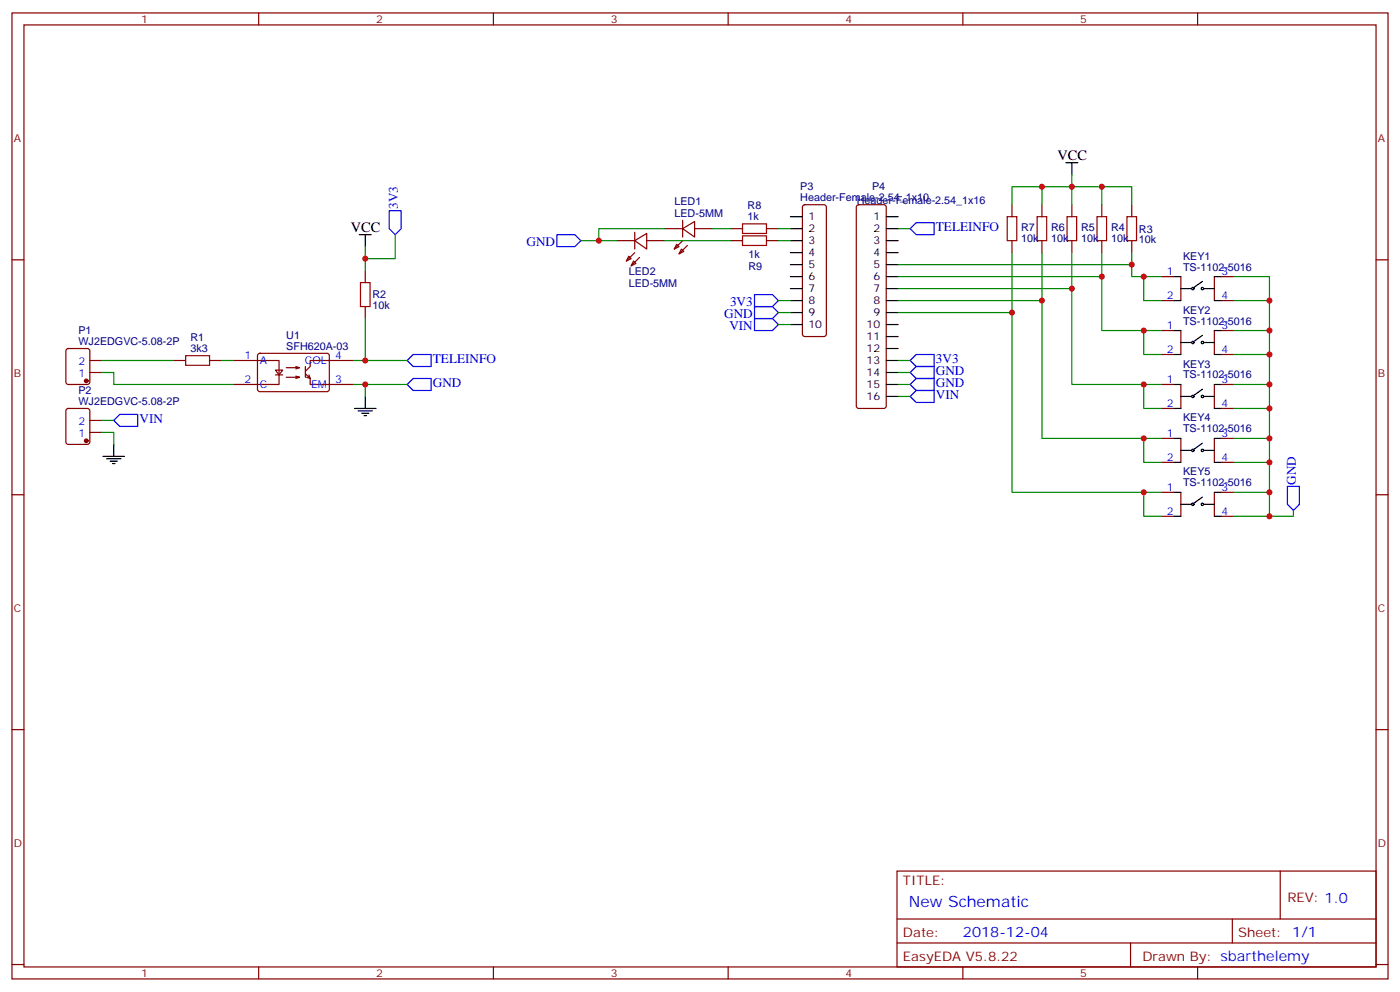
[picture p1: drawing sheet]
<svg xmlns="http://www.w3.org/2000/svg" width="412mm" height="292mm" viewBox="0 0 412 292" stroke-linecap="round" stroke-linejoin="round" font-family="sans-serif">
<g fill="none" stroke="#870000" stroke-width=".35">
<path d="M3.5 3.8h405.4v284.3h-405.4zM7.1 7.3h398.2v277.3h-398.2zM76.2 3.8v3.5M145.3 3.8v3.5M214.5 3.8v3.5M283.6 3.8v3.5M352.8 3.8v3.5M3.5 76.5h3.6M107.6 79.7v3.5M181.7 70.8h5.3M185.2 75.4l.7 .7-1.4 .7zM186.6 76.8l.7 .7-1.4 .7z"/>
<path d="M187 70.8l3.5-2.1v4.6zM187 74.4l-2.5 2.4M187 68.4v4.9M188.4 75.8l-2.5 2.4M190.5 70.8h5.3M195.8 67.3h5.3M199.3 71.9l.7 .7-1.4 .7zM200.7 73.3l.7 .7-1.4 .7zM201.1 67.3l3.5-2.1v4.6zM201.1 70.8l-2.5 2.5M201.1 64.8v5M202.5 72.2l-2.5 2.5"/>
<path d="M204.6 67.3h5.3M215.2 67.3h3.5M215.2 70.8h3.5M225.8 67.3h3.5M225.8 70.8h3.5M236.6 60.5l.5-.2h5.6l.5 .2 .2 .5v37.4l-.2 .5-.5 .2h-5.6l-.5-.3-.2-.4v-37.4zM252.5 60.5l.4-.2h7.4l.5 .2 .3 .5v58.5l-.3 .5-.5 .2h-7.4l-.5-.2-.2-.5v-58.5zM298.1 60.3v3.5M298.1 70.8v3.6M306.9 60.3v3.5M306.9 70.8v3.6M315.7 60.3v3.5"/>
<path d="M315.7 70.8v3.6M324.6 60.3v3.5M324.6 70.8v3.6M333.4 60.3v3.5M333.4 70.8v3.6M405.3 76.5h3.6M107.6 90.2v3.6M342.2 88.5h3.5M342.2 81.4h3.5M342.2 97.3h3.5M347.8 81.4v7.1M347.8 97.3v7.1"/>
<path d="M357.7 81.4v7.1M357.7 97.3v7.1M359.8 88.5h3.6M359.8 81.4h3.6M359.8 97.3h3.6M19.6 102.8l.5-.2h5.7l.6 .4 .1 9.5-.5 .6-5.9 .1-.6-.5-.1-9.4zM26.5 106.1h3.5M26.5 109.6h3.5M51.2 106.1h3.5M61.7 106.1h3.6M68.8 106.1h13.4v7.1h-13.4M76.1 104.2l.5-.2 20 .1 .4 .6-.1 10.2-.6 .4-20-.1-.5-.6v-9.9z"/>
<path d="M81.1 108.9h2.2l-1.1 1.4zM81.1 110.3h2.2M87.1 107.9l1.1 .3h-3.9M87.1 110.7l1.1 .4h-3.9M88.2 108.2l-1.1 .4M88.2 111.1l-1.1 .3M90 110l1.4 1.4-.4-1.1M90 107.9v3.2M90.3 111.1l1.1 .3v1.8h12.7M104.1 106.1h-12.7v1.8l-1.4 1.4M342.2 113.2h3.5M342.2 104.4h3.5"/>
<path d="M347.8 113.2v7M357.7 113.2v7M359.8 113.2h3.6M359.8 104.4h3.6M19.6 120.4l.5-.2h5.7l.6 .5 .1 9.4-.5 .7h-5.9l-.6-.5-.1-9.4zM26.5 127.3h3.5M26.5 123.8h3.5M342.2 120.2h3.5M342.2 136.1h3.5M342.2 129h3.5M347.8 129v7.1M357.7 129v7.1"/>
<path d="M359.8 120.2h3.6M359.8 136.1h3.6M359.8 129h3.6M3.5 145.6h3.6M342.2 152h3.5M342.2 144.9h3.5M347.8 144.9v7.1M357.7 144.9v7.1M359.8 152h3.6M359.8 144.9h3.6M405.3 145.6h3.6M3.5 214.8h3.6"/>
<path d="M405.3 214.8h3.6M264.2 256.4h141.1v28.2h-141.1zM377.1 256.4v14.1M264.2 270.5h141.1M264.2 277.6h141.1M333 277.6v7M363 270.5v7.1M3.5 283.9h3.6M76.2 284.6v3.5M145.3 284.6v3.5M214.5 284.6v3.5M283.6 284.6v3.5"/>
<path d="M352.8 284.6v3.5M405.3 283.9h3.6"/>
</g>
<path d="M218.7 65.9h7.1v2.8h-7.1zM218.7 69.4h7.1v2.8h-7.1zM296.7 63.8h2.8v7h-2.8zM305.5 63.8h2.8v7h-2.8zM314.3 63.8h2.8v7h-2.8zM323.1 63.8h2.9v7h-2.9zM332 63.8h2.8v7h-2.8zM106.2 83.2h2.8v7h-2.8zM54.7 104.7h7v2.8h-7z" fill="none" stroke="#a10000" stroke-width=".35"/>
<g fill="#870000" stroke="#870000" stroke-width=".35">
<circle cx="25.4" cy="112.1" r=".53"/>
<circle cx="25.4" cy="129.8" r=".53"/>
</g>
<g fill="none" stroke="#000" stroke-width=".35">
<path d="M314 47.9h3.5M315.7 47.9v3.5M105.8 69.1h3.6M107.6 69.1v3.5M232.8 63.8h3.6M232.8 67.3h3.6M232.8 70.8h3.6M232.8 74.4h3.6M232.8 77.9h3.6M261.1 63.8h3.5M261.1 67.3h3.5M261.1 70.8h3.5"/>
<path d="M261.1 74.4h3.5M261.1 77.9h3.5M232.8 81.4h3.6M232.8 88.5h3.6M232.8 84.9h3.6M232.8 92h3.6M232.8 95.5h3.6M261.1 81.4h3.5M261.1 88.5h3.5M261.1 84.9h3.5M261.1 92h3.5M261.1 95.5h3.5"/>
<path d="M261.1 99.1h3.5M345.7 81.4h2.1M345.7 88.5h2.1M345.7 97.3h2.1M347.8 84.9h3.2M354.2 82.8l-2.5 1.8M354.2 98.7l-2.5 1.8M354.5 84.9h3.2M357.7 81.4h2.1M357.7 88.5h2.1M357.7 97.3h2.1M107.6 116.7v3.5"/>
<path d="M261.1 113.2h3.5M261.1 116.7h3.5M261.1 102.6h3.5M261.1 106.1h3.5M261.1 109.6h3.5M345.7 104.4h2.1M345.7 113.2h2.1M347.8 100.8h3.2M347.8 116.7h3.2M354.2 114.6l-2.5 1.7M354.5 100.8h3.2M354.5 116.7h3.2"/>
<path d="M357.7 104.4h2.1M357.7 113.2h2.1M30.3 134.3h6.4M31.4 135h4.2M32.5 135.7h2.1M33.2 136.5h.7M33.5 130.8v3.5M104.4 120.2h6.4M105.5 120.9h4.2M106.5 121.6h2.2M107.2 122.3h.7M345.7 120.2h2.1"/>
<path d="M345.7 129h2.1M345.7 136.1h2.1M347.8 132.6h3.2M354.2 130.5l-2.5 1.7M354.5 132.6h3.2M357.7 120.2h2.1M357.7 129h2.1M357.7 136.1h2.1M345.7 144.9h2.1M345.7 152h2.1M347.8 148.4h3.2M354.2 146.3l-2.5 1.8"/>
<path d="M354.5 148.4h3.2M357.7 144.9h2.1M357.7 152h2.1"/>
<circle cx="351.4" cy="84.9" r=".35"/>
<circle cx="354.2" cy="84.9" r=".35"/>
<circle cx="351.4" cy="100.8" r=".35"/>
<circle cx="351.4" cy="116.7" r=".35"/>
<circle cx="354.2" cy="100.8" r=".35"/>
<circle cx="354.2" cy="116.7" r=".35"/>
<circle cx="351.4" cy="132.6" r=".35"/>
<circle cx="354.2" cy="132.6" r=".35"/>
<circle cx="351.4" cy="148.4" r=".35"/>
<circle cx="354.2" cy="148.4" r=".35"/>
</g>
<g fill="none" stroke="#00f" stroke-width=".35">
<path d="M114.7 62h3.5v5.3l-1.8 1.8-1.7-1.8zM164 69.1h5.3l1.8 1.7-1.8 1.8h-5.3zM268.1 67.3l1.8-1.8h5.3v3.6h-5.3zM222.2 90.2h5.3l1.8 1.8-1.8 1.8h-5.3zM222.2 86.7h5.3l1.8 1.8-1.8 1.7h-5.3zM222.2 93.8h5.3l1.8 1.7-1.8 1.8h-5.3zM119.9 106.1l1.8-1.7h5.3v3.5h-5.3zM119.9 113.2l1.8-1.8h5.3v3.5h-5.3zM268.1 113.2l1.8-1.8h5.3v3.5h-5.3zM268.1 116.7l1.8-1.8h5.3v3.6h-5.3zM268.1 109.6l1.8-1.7h5.3v3.5h-5.3zM268.1 106.1l1.8-1.7h5.3v3.5h-5.3z"/>
<path d="M33.5 123.8l1.8-1.8h5.3v3.5h-5.3zM379.2 143.2h3.6v5.2l-1.8 1.8-1.8-1.8z"/>
</g>
<g fill="none" stroke="#008700" stroke-width=".35">
<path d="M306.9 55v5.3M315.7 51.4v8.9M324.6 55v5.3M107.6 72.6v7.1M116.4 69.1v7h-8.8M176.4 70.8h5.3M195.8 67.3h-19.4v3.5h-5.3M195.8 70.8h19.4M209.9 67.3h5.3M229.3 70.8h3.5M229.3 67.3h3.5M264.6 67.3h3.5"/>
<path d="M264.6 77.9h68.8M298.1 60.3v-5.3h35.3v5.3M298.1 74.4v70.5h38.8M306.9 74.4v54.6h30M315.7 74.4v38.8h21.2M324.6 74.4v22.9h12.3M333.4 74.4v7h3.5M107.6 93.8v12.3h-3.5M229.3 88.5h3.5M229.3 92h3.5M229.3 95.5h3.5M264.6 88.5h42.3"/>
<path d="M264.6 92h33.5M264.6 81.4h60M264.6 84.9h51.1M342.2 97.3h-5.3v7.1h5.3M342.2 81.4h-5.3v7.1h5.3M363.4 81.4h10.5v70.6h-10.5M363.4 88.5h10.5M363.4 97.3h10.5M30 109.6h3.5v3.6h35.3M30 106.1h21.2M65.3 106.1h3.5M104.1 113.2h3.5v3.5"/>
<path d="M107.6 106.1h12.3M107.6 113.2h12.3M264.6 106.1h3.5M264.6 113.2h3.5M264.6 109.6h3.5M264.6 116.7h3.5M342.2 113.2h-5.3v7h5.3M363.4 104.4h10.5M363.4 113.2h10.5M30 127.3h3.5v3.5M30 123.8h3.5M342.2 129h-5.3v7.1h5.3"/>
<path d="M363.4 120.2h10.5M363.4 129h10.5M363.4 136.1h10.5M342.2 144.9h-5.3v7.1h5.3M363.4 144.9h10.5M381 150.2v1.8h-7.1"/>
</g>
<g fill="#c00">
<circle cx="107.6" cy="113.2" r=".88"/>
<circle cx="107.6" cy="76.1" r=".88"/>
<circle cx="373.9" cy="152" r=".88"/>
<circle cx="298.1" cy="92" r=".88"/>
<circle cx="315.7" cy="84.9" r=".88"/>
<circle cx="333.4" cy="77.9" r=".88"/>
<circle cx="336.9" cy="144.9" r=".88"/>
<circle cx="336.9" cy="113.2" r=".88"/>
<circle cx="336.9" cy="81.4" r=".88"/>
<circle cx="324.6" cy="55" r=".88"/>
<circle cx="373.9" cy="144.9" r=".88"/>
<circle cx="373.9" cy="129" r=".88"/>
<circle cx="373.9" cy="113.2" r=".88"/>
<circle cx="373.9" cy="97.3" r=".88"/>
<circle cx="107.6" cy="106.1" r=".88"/>
<circle cx="373.9" cy="88.5" r=".88"/>
<circle cx="373.9" cy="104.4" r=".88"/>
<circle cx="373.9" cy="120.2" r=".88"/>
<circle cx="373.9" cy="136.1" r=".88"/>
<circle cx="315.7" cy="55" r=".88"/>
<circle cx="306.9" cy="55" r=".88"/>
<circle cx="336.9" cy="97.3" r=".88"/>
<circle cx="336.9" cy="129" r=".88"/>
<circle cx="176.4" cy="70.8" r=".88"/>
<circle cx="324.6" cy="81.4" r=".88"/>
<circle cx="306.9" cy="88.5" r=".88"/>
</g>
<text font-size="4.6" fill="#00f" x="267.8" y="267">New Schematic</text>
<g font-size="4.2">
<text x="311.5" y="47.2">VCC</text>
<text x="103.4" y="68.4">VCC</text>
</g>
<text font-size="4.2" fill="#00f" x="283.6" y="275.8">2018-12-04</text>
<g font-size="3.9" fill="#00f">
<text x="117.2" y="61.5" transform="rotate(-90 117.2 61.5)">3V3</text>
<text x="275.7" y="68.1">TELEINFO</text>
<text x="155.1" y="72.6">GND</text>
<text x="213.3" y="93.7">GND</text>
<text x="215" y="90.2">3V3</text>
<text x="214.9" y="97.3">VIN</text>
<text x="127.5" y="106.9">TELEINFO</text>
<text x="275.7" y="106.9">3V3</text>
<text x="127.5" y="113.9">GND</text>
<text x="275.7" y="113.9">GND</text>
<text x="275.7" y="110.4">GND</text>
<text x="275.7" y="117.5">VIN</text>
<text x="41.1" y="124.5">VIN</text>
<text x="381.8" y="142.6" transform="rotate(-90 381.8 142.6)">GND</text>
</g>
<g font-size="3.9" fill="#800">
<text x="266" y="260.6">TITLE:</text>
<text x="379.2" y="265.6">REV: 1.0</text>
<text x="266" y="275.8">Date:</text>
<text x="364.8" y="275.8">Sheet: 1/1</text>
<text x="266" y="282.9">EasyEDA V5.8.22</text>
<text x="336.5" y="282.9">Drawn By: sbarthelemy</text>
</g>
<g font-size="3.2" fill="#800">
<text x="41.6" y="6.8">1</text>
<text x="110.8" y="6.8">2</text>
<text x="179.9" y="6.8">3</text>
<text x="249.1" y="6.8">4</text>
<text x="318.2" y="6.8">5</text>
<text x="4.1" y="41.9">A</text>
<text x="405.9" y="41.9">A</text>
<text x="4.1" y="111.1">B</text>
<text x="405.9" y="111.1">B</text>
<text x="4.1" y="180.2">C</text>
<text x="405.9" y="180.2">C</text>
<text x="4.1" y="249.3">D</text>
<text x="405.9" y="249.3">D</text>
<text x="41.6" y="287.6">1</text>
<text x="110.8" y="287.6">2</text>
<text x="179.9" y="287.6">3</text>
<text x="249.1" y="287.6">4</text>
<text x="318.2" y="287.6">5</text>
</g>
<g font-size="3.2" fill="#000080">
<text x="235.7" y="59.2">Header-Female-2.54_1x10</text>
<text x="235.7" y="55.9">P3</text>
<text x="256.9" y="55.9">P4</text>
<text x="198.7" y="63.8">LED-5MM</text>
<text x="198.7" y="60.4">LED1</text>
<text x="220.2" y="64.8">1k</text>
<text x="220.2" y="61.7">R8</text>
<text x="252.4" y="60.1">Header-Female-2.54_1x16</text>
<text x="300.8" y="71.2">10k</text>
<text x="300.8" y="68">R7</text>
<text x="309.6" y="71.2">10k</text>
<text x="309.6" y="68">R6</text>
<text x="318.5" y="71.2">10k</text>
<text x="318.5" y="68">R5</text>
<text x="327.3" y="71.2">10k</text>
<text x="327.3" y="68">R4</text>
<text x="335.5" y="71.7">10k</text>
<text x="335.5" y="68.4">R3</text>
<text x="220.5" y="76">1k</text>
<text x="348.5" y="76.4">KEY1</text>
<text x="185.2" y="80.9">LED2</text>
<text x="220.5" y="79.5">R9</text>
<text x="348.5" y="79.7">TS-1102-5016</text>
<text x="109.7" y="87.8">R2</text>
<text x="185.2" y="84.4">LED-5MM</text>
<text x="109.7" y="91.1">10k</text>
<text x="348.5" y="95.5">TS-1102-5016</text>
<text x="348.5" y="92.3">KEY2</text>
<text x="23.1" y="101.5">WJ2EDGVC-5.08-2P</text>
<text x="23.1" y="98.4">P1</text>
<text x="56.1" y="100.5">R1</text>
<text x="84.3" y="99.8">U1</text>
<text x="56.1" y="103.6">3k3</text>
<text x="84.3" y="102.9">SFH620A-03</text>
<text x="348.5" y="111.4">TS-1102-5016</text>
<text x="348.5" y="108.2">KEY3</text>
<text x="23.1" y="119.2">WJ2EDGVC-5.08-2P</text>
<text x="23.1" y="116">P2</text>
<text x="348.5" y="124.1">KEY4</text>
<text x="348.5" y="127.3">TS-1102-5016</text>
<text x="348.5" y="143.2">TS-1102-5016</text>
<text x="348.5" y="139.9">KEY5</text>
</g>
<g font-size="3.2">
<text x="238.1" y="64.8">1</text>
<text x="257.3" y="64.8">1</text>
<text x="238.1" y="68.4">2</text>
<text x="238.1" y="71.9">3</text>
<text x="257.3" y="68.4">2</text>
<text x="257.3" y="71.9">3</text>
<text x="238.1" y="75.4">4</text>
<text x="257.3" y="75.4">4</text>
<text x="238.1" y="79">5</text>
<text x="238.1" y="82.5">6</text>
<text x="257.3" y="79">5</text>
<text x="257.3" y="82.5">6</text>
<text x="238.1" y="86">7</text>
<text x="238.1" y="89.5">8</text>
<text x="257.3" y="86">7</text>
<text x="257.3" y="89.5">8</text>
<text x="238.1" y="93.1">9</text>
<text x="257.3" y="93.1">9</text>
<text x="238.1" y="96.6">10</text>
<text x="255.3" y="96.6">10</text>
<text x="255.3" y="100.1">11</text>
<text x="255.3" y="103.6">12</text>
<text x="255.3" y="107.2">13</text>
<text x="255.3" y="110.7">14</text>
<text x="255.3" y="114.2">15</text>
<text x="255.3" y="117.8">16</text>
</g>
<g font-size="3.2" fill="#00f">
<text x="343.7" y="81.1">1</text>
<text x="359.8" y="81.1">3</text>
<text x="343.7" y="88.1">2</text>
<text x="359.8" y="88.1">4</text>
<text x="343.7" y="96.9">1</text>
<text x="359.8" y="96.9">3</text>
<text x="23.1" y="107.5">2</text>
<text x="72.1" y="105.8">1</text>
<text x="76.6" y="107.2">A</text>
<text x="89.8" y="107.2">COL</text>
<text x="98.8" y="105.8">4</text>
<text x="343.7" y="104">2</text>
<text x="359.8" y="104">4</text>
<text x="23.1" y="111.1">1</text>
<text x="72.1" y="112.8">2</text>
<text x="98.8" y="112.8">3</text>
<text x="343.7" y="112.8">1</text>
<text x="359.8" y="112.8">3</text>
<text x="76.6" y="114.2">C</text>
<text x="91.6" y="114.2">EM</text>
<text x="343.7" y="119.9">2</text>
<text x="359.8" y="119.9">4</text>
<text x="23.1" y="125.2">2</text>
<text x="23.1" y="128.7">1</text>
<text x="343.7" y="128.7">1</text>
<text x="359.8" y="128.7">3</text>
<text x="343.7" y="135.7">2</text>
<text x="359.8" y="135.7">4</text>
<text x="343.7" y="144.6">1</text>
<text x="359.8" y="144.6">3</text>
<text x="343.7" y="151.6">2</text>
<text x="359.8" y="151.6">4</text>
</g>
</svg>
